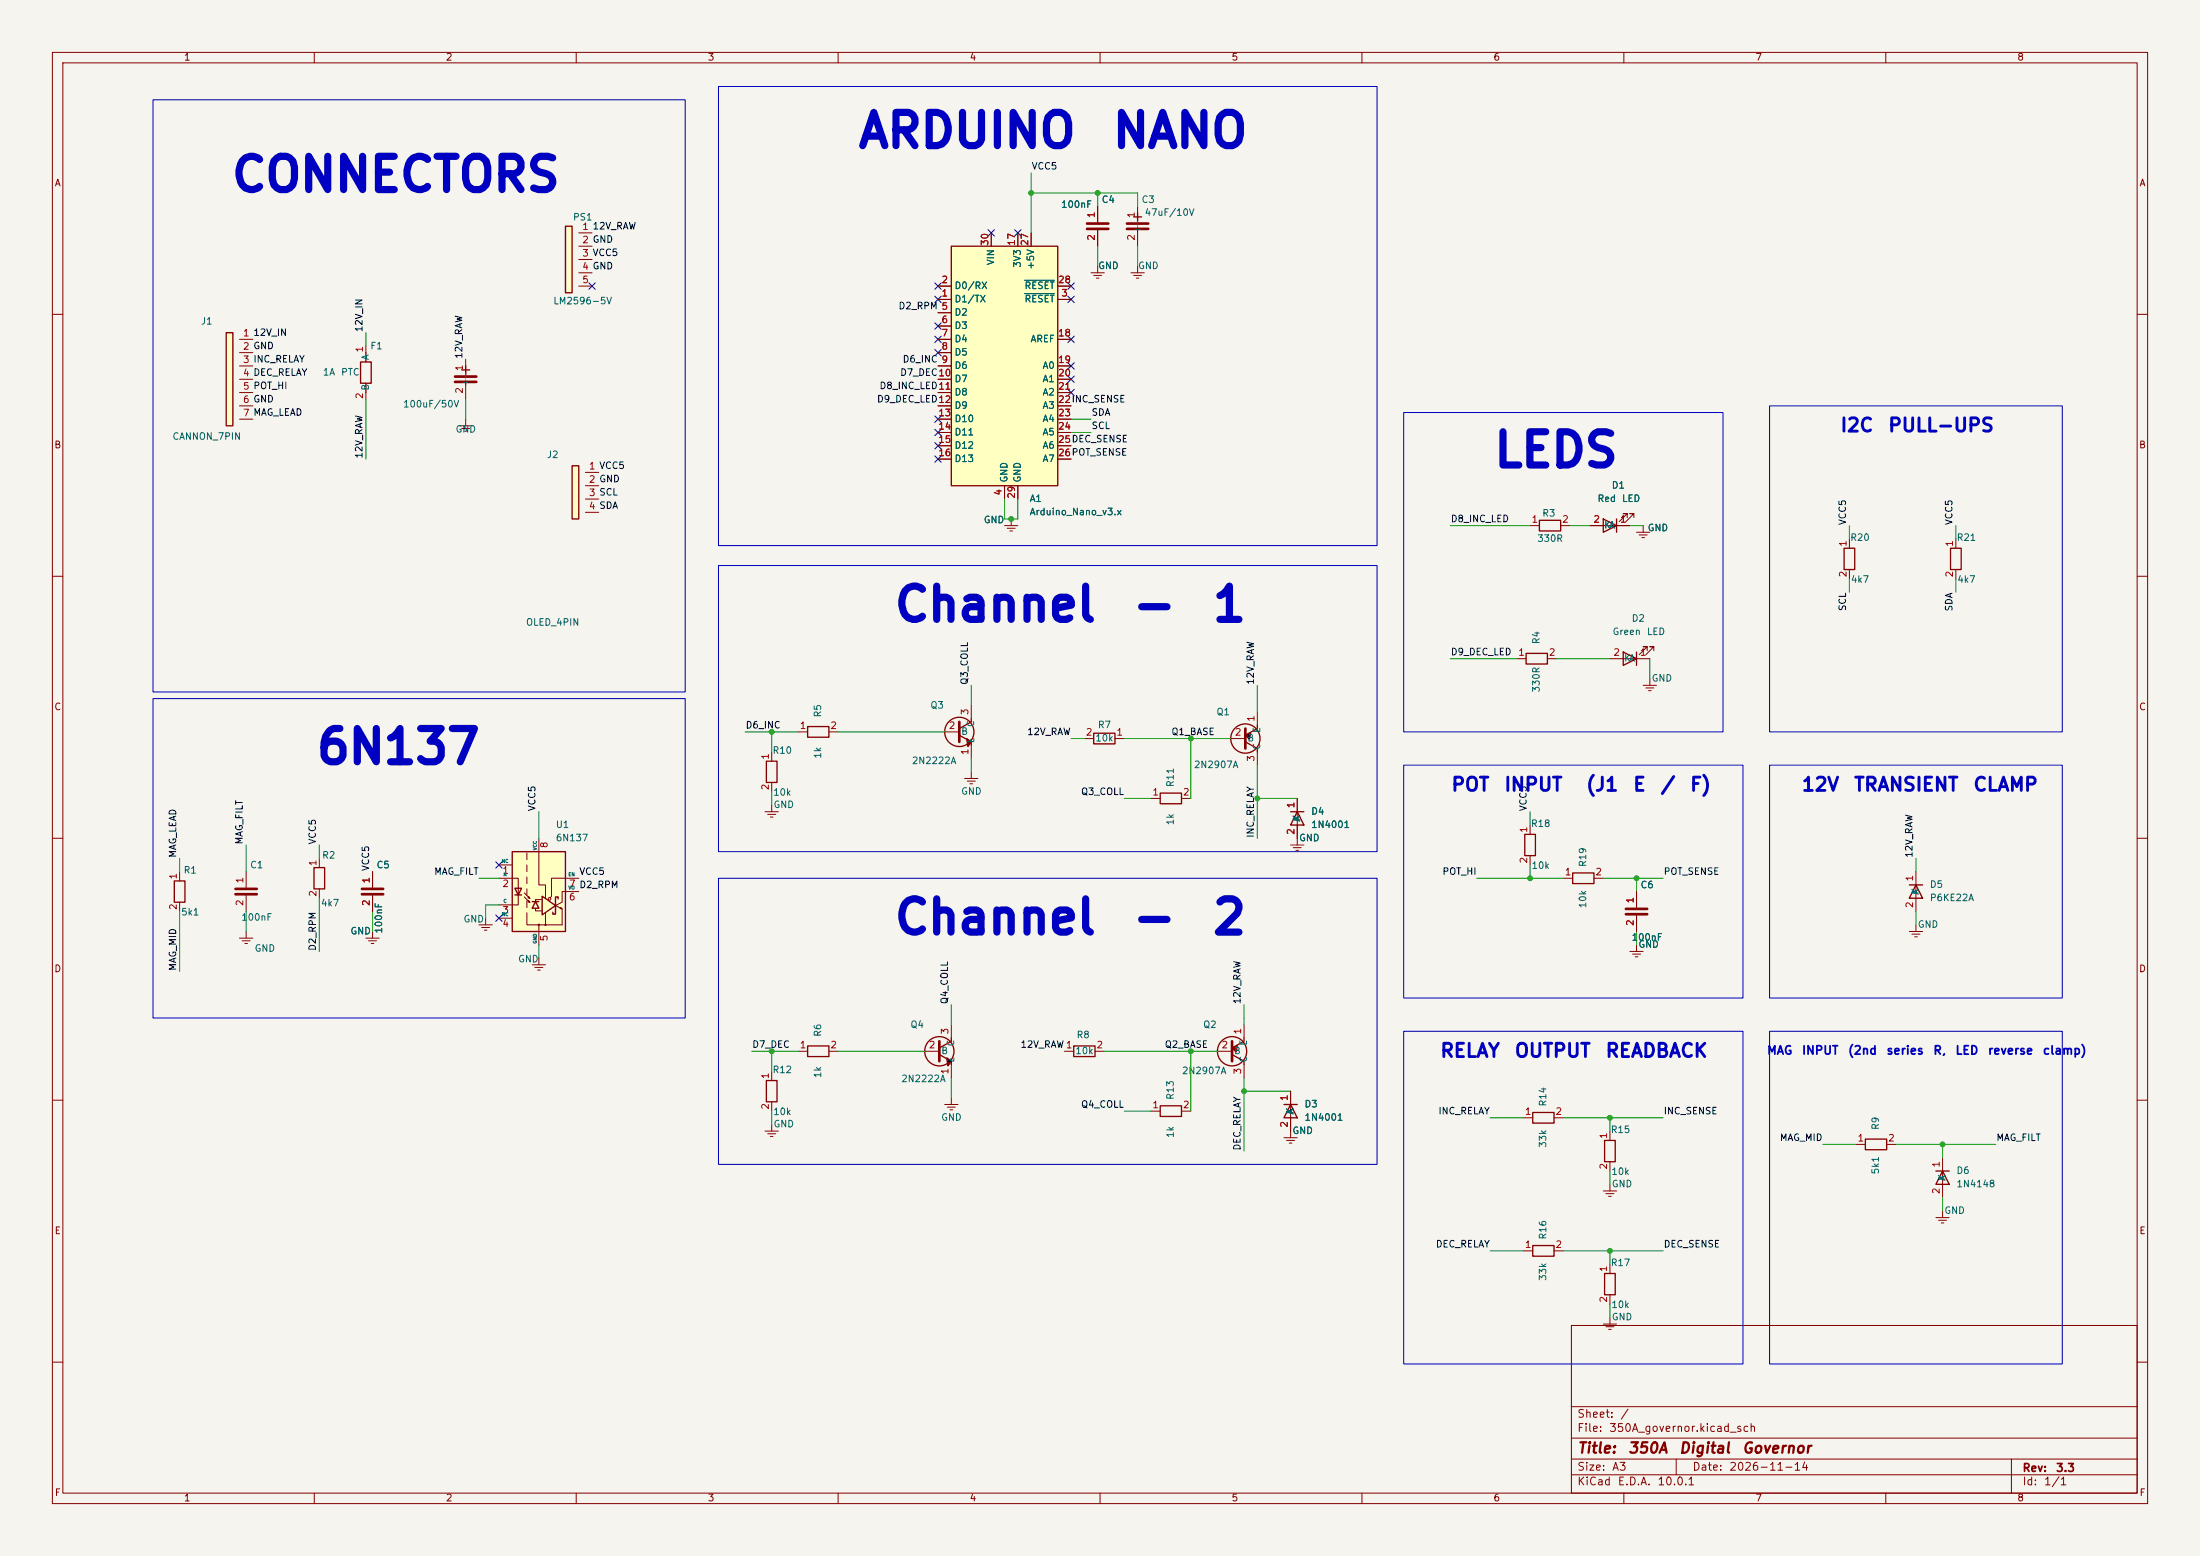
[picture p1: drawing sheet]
<svg xmlns="http://www.w3.org/2000/svg" width="420mm" height="297mm" viewBox="0 0 420 297" stroke-linecap="round" stroke-linejoin="round" font-family="sans-serif">
<path d="M0 0h420v297h-420z" fill="#f5f4ef" stroke="#f5f4ef" stroke-width=".19"/>
<g fill="none" stroke="#840000" stroke-width=".19">
<path d="M10 10h400v277h-400zM12 12h396v273h-396zM60 10v2M110 10v2M160 10v2M210 10v2M260 10v2M310 10v2M360 10v2M209.5 39.4v3.3M217.2 39.4v3.3M209.5 43.7v3.3"/>
<path d="M215.9 52.1h2.5M216.4 52.6h1.5M216.9 53.1h.5M217.2 43.7v3.3M217.2 50.8v1.3M10 60h2M69.8 66v1.3M69.8 74.9v1.3M88.9 68.6v3.3M88.9 72.9v3.3M408 60h2M10 110h2"/>
<path d="M408 110h2M152.4 139.7h1.8M158.2 139.7h1.8M240 135.9v2.5M307.3 125.7h7.7M314.5 124.2v-.8h-.8h.8l-1.6 1.6M315.7 124.2v-.8h-.7h.7l-1.5 1.6M10 160h2M146 154.9h2.6M146.6 155.4h1.5M147.1 156h.5M147.3 143.5v1.8"/>
<path d="M147.3 149.4v1.7M147.3 153.7v1.2M184.1 148.6h2.6M184.7 149.1h1.5M185.2 149.6h.5M185.4 147.3v1.3M207 141h1.8M212.9 141h1.7M219.7 152.4h1.8M225.6 152.4h1.7M234.9 141h2.8M240 143.5v2.6"/>
<path d="M247.6 152.4v8.9M408 160h2M246.4 161.3h2.5M246.9 161.8h1.5M247.4 162.3h.5M298.4 167.6h1.8M304.3 167.6h1.8M312.4 170.2v3.3M312.4 174.5v3.3M181.6 195.6v2.5M237.5 195.6v2.5M10 210h2"/>
<path d="M146 215.9h2.6M146.6 216.4h1.5M147.1 216.9h.5M147.3 204.5v1.7M147.3 210.3v1.8M147.3 214.6v1.3M152.4 200.7h1.8M158.2 200.7h1.8M176.5 200.7h2.8M180.3 210.8h2.6M180.8 211.3h1.6M181.4 211.8h.5"/>
<path d="M181.6 203.2v2.5M181.6 209.6v1.2M203.2 200.7h1.8M209 200.7h1.8M219.7 212.1h1.8M225.6 212.1h1.7M232.4 200.7h2.8M237.5 203.2v2.5M245.1 217.2h2.5M245.6 217.7h1.5M246.1 218.2h.5M246.4 208.3v8.9"/>
<path d="M408 210h2M370.8 221v7.6M300 253h108v32h-108zM10 260h2M300 278.5h108M300 274.5h108M300 268.5h108M320 278.5v3M384 278.5v6.5M408 260h2M60 285v2M110 285v2"/>
<path d="M160 285v2M210 285v2M260 285v2M300 281.5h108M310 285v2M360 285v2"/>
</g>
<path d="M207.5 42.7h4.1M207.5 43.7h4.1M215.1 42.7h4.1M215.1 43.7h4.1M86.9 71.9h4M86.9 72.9h4M237.7 139.1v3.8M310.4 173.5h4.1M310.4 174.5h4.1M179.3 198.8v3.8M235.2 198.8v3.8" fill="none" stroke="#840000" stroke-width=".51"/>
<g fill="none" stroke="#840000" stroke-width=".25">
<path d="M216.4 41.4h1.5M217.2 40.6v1.6M68.8 69.1h2.1v4.1h-2.1zM69.8 67.3v1.8M69.8 73.2v1.7M88.1 70.6h1.6M88.9 69.9v1.5M154.2 138.7h4v2h-4zM208.8 140h4.1v2h-4.1zM240 138.4v.7l-2.3 1.2M309.9 124.5l2.5 1.2-2.5 1.3zM312.4 124.5v2.5"/>
<path d="M146.3 145.3h2v4.1h-2zM221.5 151.4h4.1v2h-4.1zM237.7 141.6l2.3 1.3v.6M246.4 154.9h2.5M247.6 154.9l1.3 2.6h-2.5zM300.2 166.6h4.1v2.1h-4.1zM154.2 199.6h4v2.1h-4zM181.6 198.1v.7l-2.3 1.2M205 199.6h4v2.1h-4zM237.5 198.1v.7l-2.3 1.2M146.3 206.2h2v4.1h-2zM179.3 201.3l2.3 1.3v.6"/>
<path d="M221.5 211.1h4.1v2h-4.1zM235.2 201.3l2.3 1.3v.6M245.1 210.8h2.5M246.4 210.8l1.2 2.6h-2.5zM369.6 223.5h2.5M370.8 223.5l1.3 2.6h-2.5z"/>
<circle cx="237.7" cy="141" r="2.79"/>
<circle cx="179.3" cy="200.7" r="2.79"/>
<circle cx="235.2" cy="200.7" r="2.79"/>
</g>
<g fill="#840000" stroke="#840000" stroke-width=".25">
<path d="M235.2 200l1-.4-.2 1.2z"/>
<path d="M180.7 201.9l.9 .7-.6 .9z"/>
<path d="M237.7 140.3l1.1-.3-.3 1.1z"/>
</g>
<path d="M181.6 47h20.3v45.7h-20.3z" fill="#ffffc2"/>
<g fill="none" stroke="#840000" stroke-width=".25">
<path d="M181.6 47h20.3v45.7h-20.3zM293.9 99.3h4v2h-4zM185.4 137.2v.6l-2.3 1.3M291.3 124.7h4.1v2h-4.1zM183.1 140.3l2.3 1.3v.6M292.6 212.3h4.1v2.1h-4.1zM306.3 217.7h2.1v4h-2.1zM356.1 217.4h4.1v2.1h-4.1zM292.6 237.7h4.1v2.1h-4.1zM306.3 243.1h2.1v4h-2.1z"/>
<circle cx="183.1" cy="139.7" r="2.79"/>
</g>
<g fill="none" stroke="#840000" stroke-width=".19">
<path d="M179.1 57.2h2.5M179.1 54.6h2.5M179.1 59.7h2.5M189.2 44.5v2.5M194.3 44.5v2.5M196.8 44.5v2.5M201.9 57.2h2.6M201.9 54.6h2.6M208.3 52.1h2.5M208.8 52.6h1.5M209.3 53.1h.5M209.5 50.8v1.3"/>
<path d="M179.1 62.2h2.5M179.1 64.8h2.5M179.1 67.3h2.5M179.1 69.9h2.5M179.1 72.4h2.5M179.1 74.9h2.5M179.1 77.5h2.5M201.9 64.8h2.6M201.9 69.9h2.6M201.9 72.4h2.6M201.9 74.9h2.6M201.9 77.5h2.6"/>
<path d="M179.1 80h2.5M179.1 82.6h2.5M179.1 85.1h2.5M179.1 87.6h2.5M191.8 92.7v2.6M194.3 92.7v2.6M201.9 80h2.6M201.9 82.6h2.6M201.9 85.1h2.6M201.9 87.6h2.6M292.1 100.3h1.8M297.9 100.3h1.8"/>
<path d="M312.4 101.6h2.6M312.9 102.1h1.6M313.4 102.6h.5M313.7 100.3v1.3M180.3 139.7h2.8M185.4 134.6v2.6M289.6 125.7h1.7M295.4 125.7h1.8M313.7 130.8h2.5M314.2 131.3h1.5M314.7 131.8h.5M315 129.5v1.3"/>
<path d="M185.4 142.2v2.6M101.6 184.2h2.5M102.1 184.7h1.5M102.6 185.2h.5M102.9 182.9v1.3M311.1 181.6h2.6M311.7 182.1h1.5M312.2 182.6h.5M312.4 180.3v1.3M290.8 213.4h1.8M296.7 213.4h1.7M307.3 215.9v1.8"/>
<path d="M354.3 218.4h1.8M360.2 218.4h1.7M290.8 238.8h1.8M296.7 238.8h1.7M306.1 227.3h2.5M306.6 227.8h1.5M307.1 228.3h.5M307.3 221.7v1.8M307.3 226.1v1.2M369.6 232.4h2.5M370.1 232.9h1.5M370.6 233.4h.5"/>
<path d="M370.8 231.1v1.3M306.1 252.7h2.5M306.6 253.2h1.5M307.1 253.7h.5M307.3 241.3v1.8M307.3 247.1v1.8M307.3 251.5v1.2"/>
</g>
<path d="M195.6 56h5.7M195.6 53.5h5.7" fill="none" stroke="#006464" stroke-width=".19"/>
<path d="M183.1 137.8v3.8" fill="none" stroke="#840000" stroke-width=".51"/>
<path d="M184.5 141l.9 .6-.6 .9z" fill="#840000" stroke="#840000" stroke-width=".25"/>
<path d="M97.8 162.6h10.1v15.2h-10.1z" fill="#ffffc2"/>
<g fill="none" stroke="#840000" stroke-width=".19">
<path d="M310.6 98.8v-.8h-.7h.7l-1.5 1.6M311.9 98.8v-.8h-.8h.8l-1.5 1.6M303.5 100.3h7.6M353.1 102.9v1.7M353.1 108.7v1.8M373.4 102.9v1.7M373.4 108.7v1.8M292.1 157.5v1.8M34.3 166.4v1.7M34.3 172.2v1.8M45.7 179.1h2.6M46.2 179.6h1.6"/>
<path d="M47 166.4v3.3M47 170.7v3.3M47 177.8v1.3M61 163.8v1.8M61 169.7v1.8M69.8 179.1h2.6M70.4 179.6h1.5M71.1 166.4v3.3M71.1 170.7v3.3M71.1 177.8v1.3M91.4 176.5h2.6M91.9 177h1.6"/>
<path d="M92.5 177.5h.5M92.7 175.3v1.2M95.2 167.6h3.7v5.1h-3.7M95.2 165.1h2.6M95.2 175.3h2.6M100.1 170.4l1.1 1.1-.4-.2 .2-.1 .2 .3M100.1 171.2l1.1 1.1-.4-.2 .2-.2 .2 .4M100.6 174.2v2.3h2.3M100.6 162.8v1.3M100.6 165.1v1.3M100.6 167.4v1.3M100.6 169.7v1.2"/>
<path d="M100.6 172v1.2M102.2 173.5v.4h1.3M102.9 160v8.9h1.2v2.6M103.4 171.7h-1.2v.4M104.1 175.3v1.2h-1.2v3.8M110.5 170.2h-3.2v2l-1.3 .6 1.3 .7v3h-3.2v-2.3M110.5 167.6h-5.2v3.5l-.2 .2M292.1 163.3v1.8M364.5 177.8h2.5M365 178.3h1.5M365.5 178.8h.5M365.8 166.4v7.6"/>
<path d="M365.8 176.5v1.3M46.7 180.1h.5M70.9 180.1h.5"/>
<circle cx="104.9" cy="171.6" r=".25"/>
</g>
<g fill="none" stroke="#840000" stroke-width=".25">
<path d="M306.1 99.1l2.5 1.2-2.5 1.3zM308.6 99.1v2.5M352 104.6h2.1v4.1h-2.1zM372.4 104.6h2v4.1h-2zM291.1 159.3h2v4h-2zM33.3 168.1h2v4.1h-2zM59.9 165.6h2.1v4.1h-2.1zM97.8 162.6h10.1v15.2h-10.1zM98.3 169.5h1.3l-.7 1.3zM98.3 170.8h1.3M101.6 172.1h1.3M102.2 172.1l.7 1.3h-1.3z"/>
<path d="M103.5 171.1l2.5 1.7-2.5 1.8zM106 172.8v1.7h-.5v-.4M106.6 171.6v-.4h-.6v1.6M364.5 168.9h2.5M365.8 168.9l1.2 2.6h-2.5z"/>
</g>
<g fill="#840000" stroke="#840000" stroke-width=".19">
<path d="M107 173.2l.3 .3-.4-.1z"/>
<circle cx="102.9" cy="176.5" r=".13"/>
<circle cx="104.1" cy="176.5" r=".13"/>
</g>
<path d="M45 169.7h4M45 170.7h4M69.1 169.7h4.1M69.1 170.7h4.1" fill="none" stroke="#840000" stroke-width=".51"/>
<path d="M43.2 63.5h1.2v17.8h-1.2z" fill="#ffffc2"/>
<path d="M43.2 63.5h1.2v17.8h-1.2z" fill="none" stroke="#840000" stroke-width=".25"/>
<path d="M45.7 64.8h2.6M45.7 67.3h2.6M45.7 69.9h2.6M45.7 72.4h2.6M45.7 74.9h2.6M45.7 77.5h2.6M45.7 80h2.6" fill="none" stroke="#840000" stroke-width=".19"/>
<path d="M107.9 43.2h1.3v12.7h-1.3z" fill="#ffffc2"/>
<path d="M107.9 43.2h1.3v12.7h-1.3z" fill="none" stroke="#840000" stroke-width=".25"/>
<path d="M110.5 44.5h2.5M110.5 47h2.5M110.5 49.5h2.5M110.5 52.1h2.5M110.5 54.6h2.5" fill="none" stroke="#840000" stroke-width=".19"/>
<path d="M109.2 88.9h1.3v10.2h-1.3z" fill="#ffffc2"/>
<path d="M109.2 88.9h1.3v10.2h-1.3z" fill="none" stroke="#840000" stroke-width=".25"/>
<g fill="none" stroke="#840000" stroke-width=".19">
<path d="M209.5 39.4v3.3M179.1 57.2h2.5M179.1 54.6h2.5M179.1 59.7h2.5M189.2 44.5v2.5M194.3 44.5v2.5M196.8 44.5v2.5M201.9 57.2h2.6M201.9 54.6h2.6M209.5 43.7v3.3M179.1 62.2h2.5M179.1 64.8h2.5"/>
<path d="M179.1 67.3h2.5M179.1 69.9h2.5M179.1 72.4h2.5M179.1 74.9h2.5M179.1 77.5h2.5M201.9 64.8h2.6M201.9 69.9h2.6M201.9 72.4h2.6M201.9 74.9h2.6M201.9 77.5h2.6M87.6 81.3h2.6M88.1 81.8h1.6"/>
<path d="M88.6 82.3h.6M88.9 80v1.3M111.8 90.2h2.5M111.8 92.7h2.5M111.8 95.3h2.5M111.8 97.8h2.5M179.1 80h2.5M179.1 82.6h2.5M179.1 85.1h2.5M179.1 87.6h2.5M191.8 92.7v2.6M193 99.1v1.2"/>
<path d="M194.3 92.7v2.6M201.9 80h2.6M201.9 82.6h2.6M201.9 85.1h2.6M201.9 87.6h2.6M191.8 100.3h2.5M192.3 100.8h1.5M192.8 101.3h.5M303.5 100.3h2.6M308.6 100.3h2.5M247.6 152.4v2.5M247.6 157.5v2.5"/>
<path d="M71.1 166.4v3.3M71.1 170.7v3.3M312.4 170.2v3.3M312.4 174.5v3.3M246.4 208.3v2.5M246.4 213.4v2.5"/>
</g>
<g fill="none" stroke="#009600" stroke-width=".19">
<path d="M196.8 36.8h20.4v2.6M196.8 33v11.5M209.5 36.8v2.6M209.5 47v3.8M217.2 47v3.8M69.8 63.5v2.5M69.8 76.2v11.4M88.9 76.2v3.8M191.8 95.3v3.8h2.5v-3.8M204.5 82.6h3.8M204.5 80h3.8M276.9 100.3h15.2"/>
<path d="M299.7 100.3h3.8M311.1 100.3h2.6M353.1 100.3v2.6M353.1 110.5v2.5M373.4 100.3v2.6M373.4 110.5v2.5M142.2 139.7h10.2M147.3 139.7v3.8M160 139.7h20.3M185.4 130.8v3.8M240 130.8v5.1M276.9 125.7h12.7"/>
<path d="M297.2 125.7h10.1M315 125.7v3.8M102.9 154.9v5.1M147.3 151.1v2.6M185.4 144.8v2.5M204.5 141h2.5M214.6 141h20.3M214.6 152.4h5.1M227.3 141v11.4M240 152.4h7.6M240 146.1v13.9M292.1 154.9v2.6"/>
<path d="M34.3 163.8v2.6M34.3 174v11.4M47 161.3v5.1M47 174v3.8M61 161.3v2.5M61 171.5v10.1M71.1 174v3.8M91.4 167.6h3.8M95.2 172.7h-2.5v2.6M281.9 167.6h16.5M292.1 165.1v2.5M306.1 167.6h11.4"/>
<path d="M312.4 167.6v2.6M312.4 177.8v2.5M365.8 163.8v2.6M365.8 174v2.5M102.9 180.3v2.6M181.6 191.8v3.8M237.5 191.8v3.8M143.5 200.7h8.9M147.3 200.7v3.8M147.3 212.1v2.5M160 200.7h16.5M181.6 205.7v3.9"/>
<path d="M210.8 200.7h21.6M214.6 212.1h5.1M227.3 200.7v11.4M237.5 205.7v14M237.5 208.3h8.9M284.5 213.4h6.3M298.4 213.4h19.1M307.3 213.4v2.5M348 218.4h6.3M361.9 218.4h19.1M370.8 218.4v2.6M284.5 238.8h6.3"/>
<path d="M298.4 238.8h19.1M307.3 223.5v2.6M307.3 238.8v2.5M370.8 228.6v2.5M307.3 248.9v2.6"/>
</g>
<g fill="none" stroke="#000084" stroke-width=".19">
<path d="M112.4 54l1.2 1.2M113.6 54l-1.2 1.2M178.5 56.5l1.2 1.3M178.5 54l1.2 1.2M179.7 54l-1.2 1.2M179.7 56.5l-1.2 1.3M188.6 43.8l1.2 1.3M189.8 43.8l-1.2 1.3M193.7 43.8l1.2 1.3M194.9 43.8l-1.2 1.3M203.9 54l1.2 1.2M203.9 56.5l1.2 1.3"/>
<path d="M205.1 54l-1.2 1.2M205.1 56.5l-1.2 1.3M178.5 64.2l1.2 1.2M178.5 66.7l1.2 1.2M178.5 79.4l1.2 1.2M178.5 61.6l1.2 1.2M179.7 64.2l-1.2 1.2M179.7 66.7l-1.2 1.2M179.7 79.4l-1.2 1.2M179.7 61.6l-1.2 1.2M203.9 71.8l1.2 1.2M203.9 74.3l1.2 1.2"/>
<path d="M203.9 64.2l1.2 1.2M203.9 69.2l1.2 1.3M205.1 71.8l-1.2 1.2M205.1 74.3l-1.2 1.2M205.1 64.2l-1.2 1.2M205.1 69.2l-1.2 1.3M178.5 81.9l1.2 1.3M178.5 84.5l1.2 1.2M178.5 87l1.2 1.2M179.7 81.9l-1.2 1.3M179.7 84.5l-1.2 1.2M179.7 87l-1.2 1.2"/>
<path d="M94.6 164.5l1.3 1.2M94.6 174.7l1.3 1.2M95.9 164.5l-1.3 1.2M95.9 174.7l-1.3 1.2"/>
</g>
<path d="M29.2 19.1h101.6v113h-101.6zM137.2 16.5h125.7v87.6h-125.7zM268 78.7h60.9v61h-60.9zM337.8 77.5h55.9v62.2h-55.9zM137.2 108h125.7v54.6h-125.7zM29.2 133.4h101.6v60.9h-101.6zM268 146.1h64.7v44.4h-64.7zM337.8 146.1h55.9v44.4h-55.9zM137.2 167.6h125.7v54.6h-125.7zM268 196.9h64.7v63.4h-64.7zM337.8 196.9h55.9v63.4h-55.9z" fill="none" stroke="#0000c2" stroke-width=".19"/>
<path d="M195.6 56h5.7M195.6 53.5h5.7" fill="none" stroke="#006464" stroke-width=".19"/>
<g fill="#009600" stroke="#009600" stroke-width=".19">
<circle cx="240" cy="152.4" r=".46"/>
<circle cx="147.3" cy="139.7" r=".46"/>
<circle cx="237.5" cy="208.3" r=".46"/>
<circle cx="147.3" cy="200.7" r=".46"/>
<circle cx="209.5" cy="36.8" r=".46"/>
<circle cx="196.8" cy="36.8" r=".46"/>
<circle cx="193" cy="99.1" r=".46"/>
<circle cx="227.3" cy="200.7" r=".46"/>
<circle cx="227.3" cy="141" r=".46"/>
<circle cx="370.8" cy="218.4" r=".46"/>
<circle cx="307.3" cy="213.4" r=".46"/>
<circle cx="307.3" cy="238.8" r=".46"/>
<circle cx="292.1" cy="167.6" r=".46"/>
<circle cx="312.4" cy="167.6" r=".46"/>
</g>
<g font-size="6.3" fill="#0000c2">
<text x="163.5" y="29.7">ARDUINO</text>
<text x="212" y="29.7">NANO</text>
<text x="43.8" y="38.1">CONNECTORS</text>
<text x="284.8" y="90.7">LEDS</text>
<text x="170.3" y="120.1">Channel</text>
<text x="215.8" y="120.1">-</text>
<text x="231" y="120.1">1</text>
<text x="60" y="147.3">6N137</text>
<text x="170.3" y="179.8">Channel</text>
<text x="215.8" y="179.8">-</text>
<text x="231" y="179.8">2</text>
</g>
<g font-size="2.5" fill="#0000c2">
<text x="351.2" y="83.1">I2C</text>
<text x="360.3" y="83.1">PULL-UPS</text>
<text x="276.9" y="151.6">POT</text>
<text x="287" y="151.6">INPUT</text>
<text x="302.6" y="151.6">(J1</text>
<text x="311.6" y="151.6">E</text>
<text x="316.8" y="151.6">/</text>
<text x="322.5" y="151.6">F)</text>
<text x="343.8" y="151.6">12V</text>
<text x="353.7" y="151.6">TRANSIENT</text>
<text x="376.5" y="151.6">CLAMP</text>
<text x="274.8" y="202.4">RELAY</text>
<text x="289" y="202.4">OUTPUT</text>
<text x="306.3" y="202.4">READBACK</text>
</g>
<g font-size="2" fill="#840000">
<text x="301" y="277.9">Title:</text>
<text x="310.6" y="277.9">350A</text>
<text x="320.4" y="277.9">Digital</text>
<text x="332.4" y="277.9">Governor</text>
</g>
<g font-size="1.6" fill="#0000c2">
<text x="337.2" y="201.7">MAG</text>
<text x="343.9" y="201.7">INPUT</text>
<text x="352.7" y="201.7">(2nd</text>
<text x="360" y="201.7">series</text>
<text x="369" y="201.7">R,</text>
<text x="373.2" y="201.7">LED</text>
<text x="379.4" y="201.7">reverse</text>
<text x="389.8" y="201.7">clamp)</text>
</g>
<g font-size="1.5" fill="#840000">
<text x="301" y="273.7">File:</text>
<text x="301" y="271">Sheet:</text>
<text x="307.1" y="273.7">350A_governor.kicad_sch</text>
<text x="309.2" y="271">/</text>
<text x="301" y="281.1">Size:</text>
<text x="307.6" y="281.1">A3</text>
<text x="323" y="281.1">Date:</text>
<text x="330" y="281.1">2026-11-14</text>
<text x="386" y="281.3">Rev:</text>
<text x="392.4" y="281.3">3.3</text>
<text x="301" y="283.9">KiCad</text>
<text x="308.7" y="283.9">E.D.A.</text>
<text x="316.3" y="283.9">10.0.1</text>
<text x="386" y="283.9">Id:</text>
<text x="390.1" y="283.9">1/1</text>
</g>
<g font-size="1.3" fill="#840000">
<text x="35" y="11.9">1</text>
<text x="85" y="11.9">2</text>
<text x="135" y="11.9">3</text>
<text x="185" y="11.9">4</text>
<text x="235" y="11.9">5</text>
<text x="285" y="11.9">6</text>
<text x="335" y="11.9">7</text>
<text x="385" y="11.9">8</text>
<text x="10.3" y="35.9">A</text>
<text x="408.3" y="35.9">A</text>
<text x="10.3" y="85.9">B</text>
<text x="408.2" y="85.9">B</text>
<text x="10.3" y="135.9">C</text>
<text x="408.2" y="135.9">C</text>
<text x="10.3" y="185.9">D</text>
<text x="408.2" y="185.9">D</text>
<text x="10.3" y="235.9">E</text>
<text x="408.3" y="235.9">E</text>
<text x="10.3" y="285.9">F</text>
<text x="35" y="286.9">1</text>
<text x="85" y="286.9">2</text>
<text x="135" y="286.9">3</text>
<text x="185" y="286.9">4</text>
<text x="235" y="286.9">5</text>
<text x="285" y="286.9">6</text>
<text x="335" y="286.9">7</text>
<text x="385" y="286.9">8</text>
<text x="408.3" y="285.9">F</text>
</g>
<g font-size="1.3" fill="#0f0f0f">
<text x="196.8" y="32.7">VCC5</text>
<text x="113" y="44.1">12V_RAW</text>
<text x="171.4" y="59.3">D2_RPM 5</text>
<text x="48.3" y="64.4">12V_IN</text>
<text x="69.5" y="63.5" transform="rotate(-90 69.5 63.5)">12V_IN</text>
<text x="88.6" y="68.6" transform="rotate(-90 88.6 68.6)">12V_RAW</text>
<text x="172.2" y="69.5">D6_INC 9</text>
<text x="167.3" y="77.1">D9_DEC_LED12</text>
<text x="167.8" y="74.6">D8_INC_LED11</text>
<text x="171.7" y="72">D7_DEC10</text>
<text x="208.3" y="82.2">SCL</text>
<text x="208.3" y="79.7">SDA</text>
<text x="69.5" y="87.6" transform="rotate(-90 69.5 87.6)">12V_RAW</text>
<text x="276.9" y="100">D8_INC_LED</text>
<text x="352.7" y="100.3" transform="rotate(-90 352.7 100.3)">VCC5</text>
<text x="373" y="100.3" transform="rotate(-90 373 100.3)">VCC5</text>
<text x="352.7" y="116.7" transform="rotate(-90 352.7 116.7)">SCL</text>
<text x="373" y="116.8" transform="rotate(-90 373 116.8)">SDA</text>
<text x="276.9" y="125.4">D9_DEC_LED</text>
<text x="185.1" y="130.8" transform="rotate(-90 185.1 130.8)">Q3_COLL</text>
<text x="239.7" y="130.8" transform="rotate(-90 239.7 130.8)">12V_RAW</text>
<text x="142.2" y="139.4">D6_INC</text>
<text x="196" y="140.6">12V_RAW</text>
<text x="223.5" y="140.6">Q1_BASE</text>
<text x="102.5" y="154.9" transform="rotate(-90 102.5 154.9)">VCC5</text>
<text x="206.3" y="152.1">Q3_COLL</text>
<text x="291.8" y="154.9" transform="rotate(-90 291.8 154.9)">VCC5</text>
<text x="46.6" y="161.3" transform="rotate(-90 46.6 161.3)">MAG_FILT</text>
<text x="60.6" y="161.3" transform="rotate(-90 60.6 161.3)">VCC5</text>
<text x="239.7" y="160" transform="rotate(-90 239.7 160)">INC_RELAY</text>
<text x="33.9" y="163.8" transform="rotate(-90 33.9 163.8)">MAG_LEAD</text>
<text x="70.8" y="166.4" transform="rotate(-90 70.8 166.4)">VCC5</text>
<text x="82.8" y="167.3">MAG_FILT</text>
<text x="110.5" y="167.3">VCC5</text>
<text x="275.3" y="167.3">POT_HI</text>
<text x="317.5" y="167.3">POT_SENSE</text>
<text x="365.4" y="163.8" transform="rotate(-90 365.4 163.8)">12V_RAW</text>
<text x="33.9" y="185.4" transform="rotate(-90 33.9 185.4)">MAG_MID</text>
<text x="60.6" y="181.6" transform="rotate(-90 60.6 181.6)">D2_RPM</text>
<text x="181.3" y="191.8" transform="rotate(-90 181.3 191.8)">Q4_COLL</text>
<text x="237.1" y="191.8" transform="rotate(-90 237.1 191.8)">12V_RAW</text>
<text x="143.5" y="200.3">D7_DEC</text>
<text x="194.7" y="200.3">12V_RAW1</text>
<text x="222.2" y="200.3">Q2_BASE</text>
<text x="206.3" y="211.7">Q4_COLL</text>
<text x="274.5" y="213">INC_RELAY</text>
<text x="317.5" y="213">INC_SENSE</text>
<text x="237.1" y="219.7" transform="rotate(-90 237.1 219.7)">DEC_RELAY</text>
<text x="339.7" y="218.1">MAG_MID</text>
<text x="381" y="218.1">MAG_FILT</text>
<text x="274" y="238.4">DEC_RELAY</text>
<text x="317.5" y="238.4">DEC_SENSE</text>
</g>
<g font-size="1.3" fill="#006464">
<text x="202.5" y="40">100nF</text>
<text x="210.2" y="39">C4</text>
<text x="217.8" y="39">C3</text>
<text x="218.4" y="41.5">47uF/10V</text>
<text x="109.3" y="42.4">PS1</text>
<text x="218" y="44.7" transform="rotate(-90 218 44.7)">+-</text>
<text x="190.1" y="50.7" transform="rotate(-90 190.1 50.7)">VIN</text>
<text x="195.2" y="51.2" transform="rotate(-90 195.2 51.2)">3V3</text>
<text x="197.7" y="51.6" transform="rotate(-90 197.7 51.6)">+5V</text>
<text x="209.5" y="51.7">GND</text>
<text x="217.2" y="51.7">GND</text>
<text x="105.5" y="58.4">LM2596-5V</text>
<text x="182.1" y="58">D1/TX</text>
<text x="182.1" y="55.5">D0/RX</text>
<text x="195.5" y="58">RESET</text>
<text x="195.5" y="55.5">RESET</text>
<text x="38.3" y="62.3">J1</text>
<text x="182.1" y="60.6">D2</text>
<text x="182.1" y="63.1">D3</text>
<text x="182.1" y="65.6">D4</text>
<text x="196.6" y="65.6">AREF</text>
<text x="61.5" y="72">1A</text>
<text x="65" y="72">PTC</text>
<text x="70.6" y="67">F1</text>
<text x="70.7" y="68.9" transform="rotate(-90 70.7 68.9)">A</text>
<text x="182.1" y="68.2">D5</text>
<text x="182.1" y="70.7">D6</text>
<text x="198.9" y="70.7">A0</text>
<text x="70.7" y="74.7" transform="rotate(-90 70.7 74.7)">B</text>
<text x="89.8" y="73.9" transform="rotate(-90 89.8 73.9)">+-</text>
<text x="182.1" y="73.3">D7</text>
<text x="182.1" y="75.8">D8</text>
<text x="198.9" y="73.3">A1</text>
<text x="198.9" y="75.8">A2</text>
<text x="76.8" y="78.1">100uF/50V</text>
<text x="86.9" y="82.9">GND</text>
<text x="182.1" y="78.3">D9</text>
<text x="182.1" y="80.9">D10</text>
<text x="182.1" y="83.4">D11</text>
<text x="198.9" y="78.3">A3</text>
<text x="198.9" y="80.9">A4</text>
<text x="198.9" y="83.4">A5</text>
<text x="32.8" y="84.3">CANNON_7PIN</text>
<text x="104.3" y="87.7">J2</text>
<text x="182.1" y="86">D12</text>
<text x="182.1" y="88.5">D13</text>
<text x="198.9" y="86">A6</text>
<text x="198.9" y="88.5">A7</text>
<text x="192.6" y="92.2" transform="rotate(-90 192.6 92.2)">GND</text>
<text x="195.2" y="92.2" transform="rotate(-90 195.2 92.2)">GND</text>
<text x="307.6" y="93.6">D1</text>
<text x="187.7" y="100.2">GND</text>
<text x="196.5" y="96.1">A1</text>
<text x="196.5" y="98.7">Arduino_Nano_v3.x</text>
<text x="294.3" y="98.9">R3</text>
<text x="304.9" y="96.1">Red</text>
<text x="306.1" y="101.2">KA</text>
<text x="309.5" y="96.1">LED</text>
<text x="314.4" y="101.7">GND</text>
<text x="293.4" y="103.7">330R</text>
<text x="353.1" y="103.5">R20</text>
<text x="373.4" y="103.5">R21</text>
<text x="353.2" y="111.5">4k7</text>
<text x="373.6" y="111.5">4k7</text>
<text x="100.3" y="119.7">OLED_4PIN</text>
<text x="311.4" y="119">D2</text>
<text x="294.2" y="123.1" transform="rotate(-90 294.2 123.1)">R4</text>
<text x="307.7" y="121.5">Green</text>
<text x="314.3" y="121.5">LED</text>
<text x="309.9" y="126.6">KA</text>
<text x="315.2" y="130.4">GND</text>
<text x="157.1" y="137" transform="rotate(-90 157.1 137)">R5</text>
<text x="177.5" y="135.6">Q3</text>
<text x="232.1" y="136.8">Q1</text>
<text x="294.2" y="132.3" transform="rotate(-90 294.2 132.3)">330R</text>
<text x="183.4" y="140.6">B</text>
<text x="186.3" y="142" transform="rotate(-90 186.3 142)">E</text>
<text x="186.3" y="138.9" transform="rotate(-90 186.3 138.9)">C</text>
<text x="209" y="141.8">10k</text>
<text x="209.5" y="139.3">R7</text>
<text x="238" y="141.8">B</text>
<text x="240.9" y="143.3" transform="rotate(-90 240.9 143.3)">C</text>
<text x="240.9" y="140" transform="rotate(-90 240.9 140)">E</text>
<text x="147.4" y="144.2">R10</text>
<text x="157.1" y="144.9" transform="rotate(-90 157.1 144.9)">1k</text>
<text x="174" y="146.2">2N2222A</text>
<text x="227.8" y="146.9">2N2907A</text>
<text x="147.5" y="152.2">10k</text>
<text x="147.6" y="154.5">GND</text>
<text x="183.4" y="152">GND</text>
<text x="224.4" y="150.3" transform="rotate(-90 224.4 150.3)">R11</text>
<text x="250.2" y="155.8">D4</text>
<text x="106" y="160.9">6N137</text>
<text x="106" y="158.3">U1</text>
<text x="224.4" y="157.6" transform="rotate(-90 224.4 157.6)">1k</text>
<text x="247.9" y="160.9">GND</text>
<text x="248.5" y="157" transform="rotate(-90 248.5 157)">A</text>
<text x="248.5" y="156.9" transform="rotate(-90 248.5 156.9)">K</text>
<text x="250.2" y="158.3">1N4001</text>
<text x="292.2" y="158.2">R18</text>
<text x="34.9" y="167">R1</text>
<text x="47.6" y="166">C1</text>
<text x="61.4" y="164.2">R2</text>
<text x="71.8" y="166">C5</text>
<text x="292.3" y="166.2">10k</text>
<text x="303.1" y="165.6" transform="rotate(-90 303.1 165.6)">R19</text>
<text x="61.2" y="173.3">4k7</text>
<text x="303.1" y="173.5" transform="rotate(-90 303.1 173.5)">10k</text>
<text x="313.1" y="169.9">C6</text>
<text x="366.6" y="170.9" transform="rotate(-90 366.6 170.9)">A</text>
<text x="366.6" y="170.9" transform="rotate(-90 366.6 170.9)">K</text>
<text x="368.3" y="169.8">D5</text>
<text x="368.3" y="172.3">P6KE22A</text>
<text x="34.5" y="175">5k1</text>
<text x="46" y="176">100nF</text>
<text x="66.8" y="178.7">GND</text>
<text x="73.3" y="178.3" transform="rotate(-90 73.3 178.3)">100nF</text>
<text x="88.4" y="176.4">GND</text>
<text x="311.4" y="179.9">100nF</text>
<text x="366" y="177.4">GND</text>
<text x="48.5" y="182">GND</text>
<text x="98.8" y="184">GND</text>
<text x="312.7" y="181.2">GND</text>
<text x="173.7" y="196.5">Q4</text>
<text x="229.6" y="196.5">Q2</text>
<text x="157.1" y="198" transform="rotate(-90 157.1 198)">R6</text>
<text x="179.6" y="201.5">B</text>
<text x="182.5" y="202.9" transform="rotate(-90 182.5 202.9)">E</text>
<text x="182.5" y="199.8" transform="rotate(-90 182.5 199.8)">C</text>
<text x="205.2" y="201.5">10k</text>
<text x="205.4" y="198.5">R8</text>
<text x="235.5" y="201.5">B</text>
<text x="238.4" y="202.9" transform="rotate(-90 238.4 202.9)">C</text>
<text x="238.4" y="199.7" transform="rotate(-90 238.4 199.7)">E</text>
<text x="147.4" y="205.1">R12</text>
<text x="157.1" y="205.9" transform="rotate(-90 157.1 205.9)">1k</text>
<text x="171.9" y="206.9">2N2222A</text>
<text x="225.5" y="205.3">2N2907A</text>
<text x="147.5" y="213.1">10k</text>
<text x="147.6" y="215.5">GND</text>
<text x="179.6" y="214.2">GND</text>
<text x="224.4" y="210" transform="rotate(-90 224.4 210)">R13</text>
<text x="247.2" y="212.9" transform="rotate(-90 247.2 212.9)">A</text>
<text x="247.2" y="212.8" transform="rotate(-90 247.2 212.8)">K</text>
<text x="248.9" y="211.7">D3</text>
<text x="248.9" y="214.2">1N4001</text>
<text x="295.5" y="211.3" transform="rotate(-90 295.5 211.3)">R14</text>
<text x="359" y="215.8" transform="rotate(-90 359 215.8)">R9</text>
<text x="224.4" y="217.3" transform="rotate(-90 224.4 217.3)">1k</text>
<text x="246.6" y="216.8">GND</text>
<text x="295.5" y="219.2" transform="rotate(-90 295.5 219.2)">33k</text>
<text x="307.4" y="216.6">R15</text>
<text x="307.5" y="224.6">10k</text>
<text x="307.6" y="226.9">GND</text>
<text x="359" y="224.3" transform="rotate(-90 359 224.3)">5k1</text>
<text x="371.7" y="225.6" transform="rotate(-90 371.7 225.6)">A</text>
<text x="371.7" y="225.5" transform="rotate(-90 371.7 225.5)">K</text>
<text x="373.4" y="224.4">D6</text>
<text x="373.4" y="226.9">1N4148</text>
<text x="371.1" y="232">GND</text>
<text x="295.5" y="236.7" transform="rotate(-90 295.5 236.7)">R16</text>
<text x="295.5" y="244.6" transform="rotate(-90 295.5 244.6)">33k</text>
<text x="307.4" y="242">R17</text>
<text x="307.5" y="250">10k</text>
<text x="307.6" y="252.3">GND</text>
</g>
<g font-size="1.3" fill="#a90000">
<text x="209.3" y="41.7" transform="rotate(-90 209.3 41.7)">1</text>
<text x="216.9" y="41.7" transform="rotate(-90 216.9 41.7)">1</text>
<text x="111.1" y="44.2">1</text>
<text x="111.1" y="46.7">2 GND</text>
<text x="189" y="47" transform="rotate(-90 189 47)">30</text>
<text x="194.1" y="47" transform="rotate(-90 194.1 47)">17</text>
<text x="196.6" y="47" transform="rotate(-90 196.6 47)">27</text>
<text x="209.3" y="46" transform="rotate(-90 209.3 46)">2</text>
<text x="216.9" y="46" transform="rotate(-90 216.9 46)">2</text>
<text x="111.1" y="49.3">3 VCC5</text>
<text x="111.1" y="51.8">4 GND</text>
<text x="111.1" y="54.4">5</text>
<text x="179.6" y="56.9">1</text>
<text x="179.6" y="54.4">2</text>
<text x="179.6" y="59.4">5</text>
<text x="201.9" y="54.4">28</text>
<text x="202.5" y="56.9">3</text>
<text x="46.3" y="64.5">1</text>
<text x="179.6" y="62">6</text>
<text x="179.6" y="64.5">7</text>
<text x="201.9" y="64.5">18</text>
<text x="46.3" y="67.1">2 GND</text>
<text x="46.3" y="69.6">3 INC_RELAY</text>
<text x="69.6" y="67.4" transform="rotate(-90 69.6 67.4)">1</text>
<text x="88.6" y="70.9" transform="rotate(-90 88.6 70.9)">1</text>
<text x="179.6" y="67.1">8</text>
<text x="179.6" y="69.6">9</text>
<text x="201.9" y="69.6">19</text>
<text x="46.3" y="72.1">4 DEC_RELAY</text>
<text x="46.3" y="74.7">5 POT_HI</text>
<text x="46.3" y="77.2">6 GND</text>
<text x="69.6" y="76.3" transform="rotate(-90 69.6 76.3)">2</text>
<text x="88.6" y="75.3" transform="rotate(-90 88.6 75.3)">2</text>
<text x="179" y="72.1">10</text>
<text x="179" y="74.7">11</text>
<text x="179" y="77.2">12</text>
<text x="201.9" y="72.1">20</text>
<text x="201.9" y="74.7">21</text>
<text x="201.9" y="77.2">22INC_SENSE</text>
<text x="201.9" y="77.2">22</text>
<text x="46.3" y="79.8">7 MAG_LEAD</text>
<text x="179" y="79.8">13</text>
<text x="179" y="82.3">14</text>
<text x="201.9" y="79.8">23</text>
<text x="201.9" y="82.3">24</text>
<text x="112.3" y="89.9">1 VCC5</text>
<text x="179" y="84.8">15</text>
<text x="179" y="87.4">16</text>
<text x="201.9" y="84.8">25DEC_SENSE</text>
<text x="201.9" y="87.4">26POT_SENSE</text>
<text x="201.9" y="84.8">25</text>
<text x="201.9" y="87.4">26</text>
<text x="112.3" y="92.5">2 GND</text>
<text x="112.3" y="95">3 SCL</text>
<text x="191.5" y="94.7" transform="rotate(-90 191.5 94.7)">4</text>
<text x="194.1" y="95.3" transform="rotate(-90 194.1 95.3)">29</text>
<text x="112.3" y="97.5">4 SDA</text>
<text x="292.3" y="100.1">1</text>
<text x="298.1" y="100.1">2</text>
<text x="304.1" y="100.1">2</text>
<text x="309.2" y="100.1">1</text>
<text x="352.8" y="104.5" transform="rotate(-90 352.8 104.5)">1</text>
<text x="373.1" y="104.5" transform="rotate(-90 373.1 104.5)">1</text>
<text x="352.8" y="110.3" transform="rotate(-90 352.8 110.3)">2</text>
<text x="373.1" y="110.3" transform="rotate(-90 373.1 110.3)">2</text>
<text x="289.7" y="125.5">1</text>
<text x="295.6" y="125.5">2</text>
<text x="307.9" y="125.5">2</text>
<text x="313" y="125.5">1</text>
<text x="185.2" y="136.6" transform="rotate(-90 185.2 136.6)">3</text>
<text x="239.8" y="137.9" transform="rotate(-90 239.8 137.9)">1</text>
<text x="152.6" y="139.4">1</text>
<text x="158.4" y="139.4">2</text>
<text x="181" y="139.4">2</text>
<text x="207.2" y="140.7">2</text>
<text x="213" y="140.7">1</text>
<text x="235.6" y="140.7">2</text>
<text x="147.1" y="145.1" transform="rotate(-90 147.1 145.1)">1</text>
<text x="185.2" y="144.2" transform="rotate(-90 185.2 144.2)">1</text>
<text x="239.8" y="145.5" transform="rotate(-90 239.8 145.5)">3</text>
<text x="147.1" y="150.9" transform="rotate(-90 147.1 150.9)">2</text>
<text x="219.9" y="152.1">1</text>
<text x="225.7" y="152.1">2</text>
<text x="247.4" y="154.4" transform="rotate(-90 247.4 154.4)">1</text>
<text x="104.9" y="162" transform="rotate(-90 104.9 162)">8</text>
<text x="247.4" y="159.5" transform="rotate(-90 247.4 159.5)">2</text>
<text x="291.8" y="159.1" transform="rotate(-90 291.8 159.1)">1</text>
<text x="34" y="168" transform="rotate(-90 34 168)">1</text>
<text x="60.7" y="165.4" transform="rotate(-90 60.7 165.4)">1</text>
<text x="95.8" y="167.1">1</text>
<text x="291.8" y="164.9" transform="rotate(-90 291.8 164.9)">2</text>
<text x="298.6" y="167.4">1</text>
<text x="304.5" y="167.4">2</text>
<text x="34" y="173.8" transform="rotate(-90 34 173.8)">2</text>
<text x="46.7" y="173" transform="rotate(-90 46.7 173)">2</text>
<text x="46.7" y="168.7" transform="rotate(-90 46.7 168.7)">1</text>
<text x="60.7" y="171.3" transform="rotate(-90 60.7 171.3)">2</text>
<text x="70.9" y="173" transform="rotate(-90 70.9 173)">2</text>
<text x="70.9" y="168.7" transform="rotate(-90 70.9 168.7)">1</text>
<text x="95.8" y="169.6">2</text>
<text x="108.5" y="172.2">6</text>
<text x="108.5" y="169.6">7 D2_RPM</text>
<text x="312.2" y="172.5" transform="rotate(-90 312.2 172.5)">1</text>
<text x="365.5" y="173.4" transform="rotate(-90 365.5 173.4)">2</text>
<text x="365.5" y="168.3" transform="rotate(-90 365.5 168.3)">1</text>
<text x="95.8" y="174.7">3</text>
<text x="95.8" y="177.2">4</text>
<text x="104.9" y="179.8" transform="rotate(-90 104.9 179.8)">5</text>
<text x="312.2" y="176.9" transform="rotate(-90 312.2 176.9)">2</text>
<text x="181.4" y="197.6" transform="rotate(-90 181.4 197.6)">3</text>
<text x="237.2" y="197.6" transform="rotate(-90 237.2 197.6)">1</text>
<text x="152.6" y="200.4">1</text>
<text x="158.4" y="200.4">2</text>
<text x="177.2" y="200.4">2</text>
<text x="209.2" y="200.4">2</text>
<text x="233.1" y="200.4">2</text>
<text x="147.1" y="206.1" transform="rotate(-90 147.1 206.1)">1</text>
<text x="181.4" y="205.2" transform="rotate(-90 181.4 205.2)">1</text>
<text x="237.2" y="205.2" transform="rotate(-90 237.2 205.2)">3</text>
<text x="147.1" y="211.9" transform="rotate(-90 147.1 211.9)">2</text>
<text x="219.9" y="211.8">1</text>
<text x="225.7" y="211.8">2</text>
<text x="246.1" y="215.3" transform="rotate(-90 246.1 215.3)">2</text>
<text x="246.1" y="210.3" transform="rotate(-90 246.1 210.3)">1</text>
<text x="291" y="213.1">1</text>
<text x="296.9" y="213.1">2</text>
<text x="307.1" y="217.5" transform="rotate(-90 307.1 217.5)">1</text>
<text x="354.5" y="218.2">1</text>
<text x="360.4" y="218.2">2</text>
<text x="307.1" y="223.3" transform="rotate(-90 307.1 223.3)">2</text>
<text x="370.6" y="223" transform="rotate(-90 370.6 223)">1</text>
<text x="370.6" y="228" transform="rotate(-90 370.6 228)">2</text>
<text x="291" y="238.5">1</text>
<text x="296.9" y="238.5">2</text>
<text x="307.1" y="242.9" transform="rotate(-90 307.1 242.9)">1</text>
<text x="307.1" y="248.7" transform="rotate(-90 307.1 248.7)">2</text>
</g>
<g font-size=".6" fill="#006464">
<text x="95.7" y="164.8">NC</text>
<text x="96.1" y="167.4">A</text>
<text x="102.6" y="162.4" transform="rotate(-90 102.6 162.4)">VCC</text>
<text x="108.4" y="167.4">EN</text>
<text x="96" y="172.5">C</text>
<text x="108.5" y="169.9">VO</text>
<text x="95.7" y="175">NC</text>
<text x="102.6" y="180.2" transform="rotate(-90 102.6 180.2)">GND</text>
</g>
</svg>
